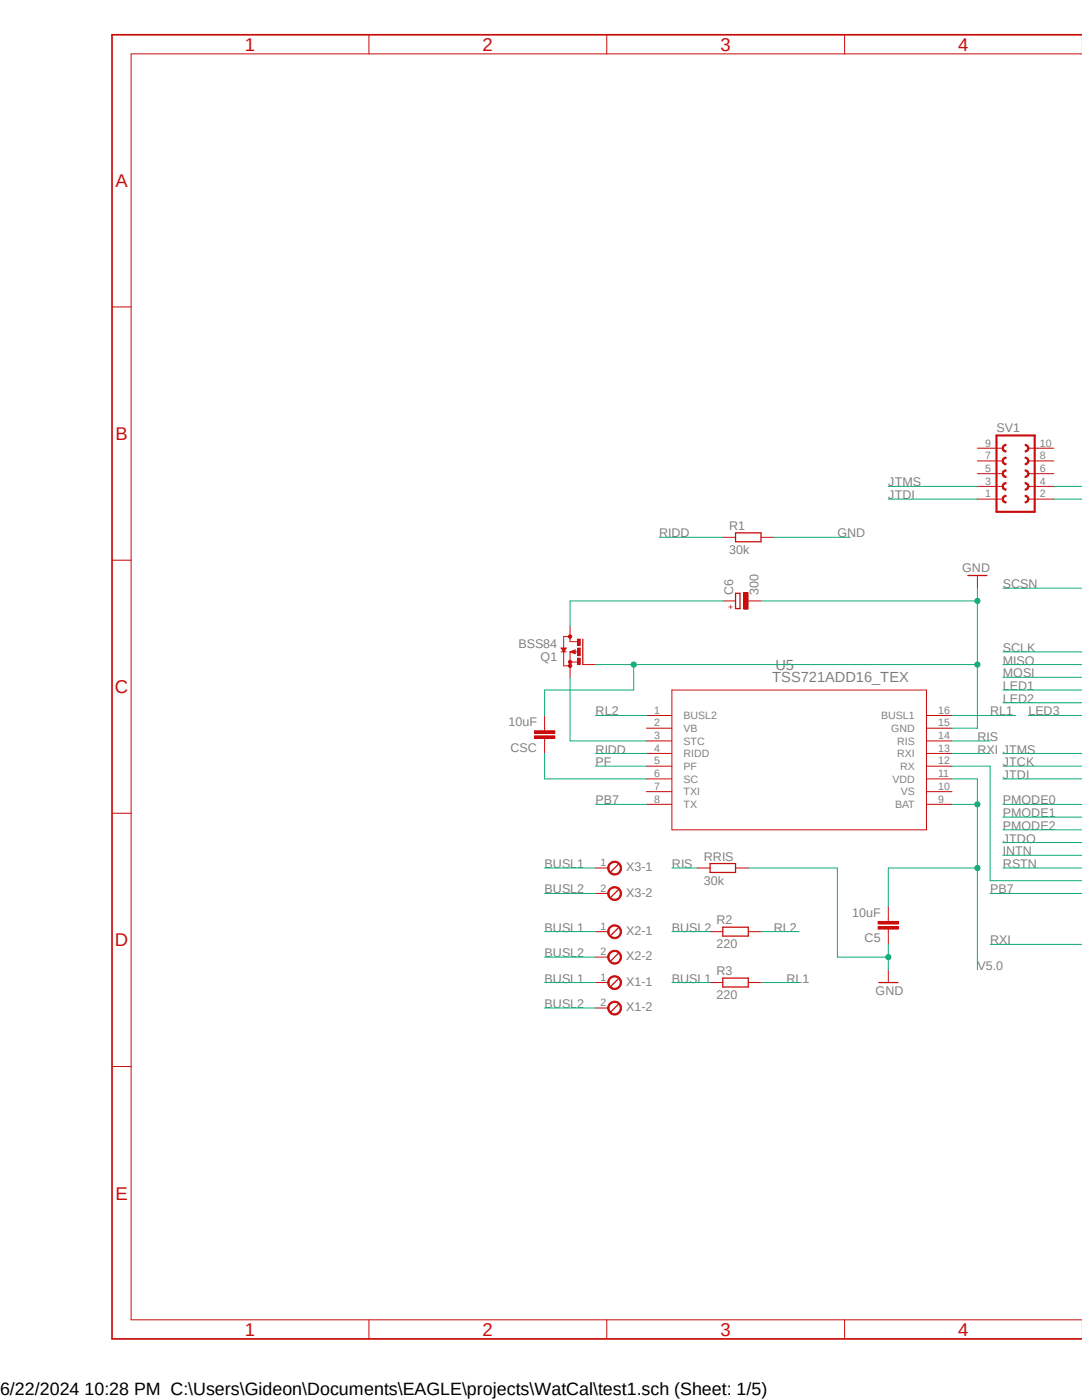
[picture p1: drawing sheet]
<svg xmlns="http://www.w3.org/2000/svg" width="216mm" height="279mm" viewBox="0 0 216 279" stroke-linecap="round" stroke-linejoin="round" font-family="sans-serif">
<path d="M21.8 6.6l194.1 130.6M215.9 137.1l-194.1 130.7" fill="none" stroke="#fff" stroke-width=".2"/>
<g fill="none" stroke="#c90d0c" stroke-width=".2">
<path d="M195 114.9v2.5M134.1 137.7h50.8v27.9h-50.8zM129 142.8h5.1M129 145.3h5.1M129 147.9h5.1M129 150.4h5.1M129 152.9h5.1M129 155.4h5.1M129 158h5.1M184.9 142.8h5M184.9 145.3h5M184.9 147.9h5"/>
<path d="M184.9 150.4h5M184.9 152.9h5M184.9 155.4h5M184.9 158h5M129 160.5h5.1M184.9 160.5h5M177.2 183.4v.5M177.2 185.4v.5"/>
</g>
<path d="M193.1 114.9h3.8" fill="none" stroke="#c90d0c" stroke-width=".25"/>
<path d="M175.2 184.9h4.1v.5h-4.1z" fill-rule="evenodd" fill="#c90d0c"/>
<path d="M175.2 184.9h4.1v.5h-4.1z" fill="none" stroke="#c90d0c" stroke-width=".2"/>
<path d="M175.2 183.9h4.1v.5h-4.1z" fill-rule="evenodd" fill="#c90d0c"/>
<g fill="none" stroke="#c90d0c" stroke-width=".2">
<path d="M144.2 107.2h2.6M151.8 107.2h2.6M112 130.1h1M112 129.3h1l-.5 .8zM113.7 130.1l1.1-.4v.8zM113.7 127.6v.5h1.6M113.7 127h-1.2v5.9h1.2v-2.8M113.7 130.1h1.6M113.7 132.1h1.6M175.2 183.9h4.1v.5h-4.1zM177.2 180.8v2.6M177.2 185.9v2.6"/>
<path d="M177.2 193.5v2.6"/>
</g>
<path d="M146.8 106.3h5v1.8h-5zM112.2 129.5h.5l-.2 .3zM114.1 130.1l.5-.1v.2l-.3-.1M116.3 127.6v5M175.3 196.1h3.9" fill="none" stroke="#c90d0c" stroke-width=".25"/>
<circle cx="113.8" cy="132.9" r=".33" fill="#c90d0c"/>
<circle cx="113.8" cy="132.9" r=".33" fill="none" stroke="#c90d0c" stroke-width=".2"/>
<circle cx="113.8" cy="132.1" r=".33" fill="#c90d0c"/>
<circle cx="113.8" cy="132.1" r=".33" fill="none" stroke="#c90d0c" stroke-width=".2"/>
<circle cx="113.8" cy="127" r=".33" fill="#c90d0c"/>
<circle cx="113.8" cy="127" r=".33" fill="none" stroke="#c90d0c" stroke-width=".2"/>
<path d="M115.3 127.6h.5v1.2h-.5z" fill-rule="evenodd" fill="#c90d0c"/>
<path d="M115.3 127.6h.5v1.2h-.5z" fill="none" stroke="#c90d0c" stroke-width=".2"/>
<path d="M115.3 131.4h.5v1.2h-.5z" fill-rule="evenodd" fill="#c90d0c"/>
<path d="M115.3 131.4h.5v1.2h-.5z" fill="none" stroke="#c90d0c" stroke-width=".2"/>
<path d="M115.3 129.3h.5v1.6h-.5z" fill-rule="evenodd" fill="#c90d0c"/>
<path d="M113.7 125v2.6M113.7 132.6v2.6M115.3 129.3h.5v1.6h-.5zM116.3 132.6h2.5" fill="none" stroke="#c90d0c" stroke-width=".2"/>
<path d="M146.8 118.4h.9v3.1h-.9z" fill="none" stroke="#c90d0c" stroke-width=".25"/>
<path d="M148.4 118.3h.9v3.3h-.9z" fill-rule="evenodd" fill="#c90d0c"/>
<path d="M144.2 119.9h2.6M148.4 118.3h.9v3.3h-.9zM149.3 119.9h2.5" fill="none" stroke="#c90d0c" stroke-width=".2"/>
<path d="M123.4 195.3l-1.5 1.5" fill="none" stroke="#c90d0c" stroke-width=".25"/>
<path d="M121.6 195.2a1.39 1.39 0 0 1 2.2 .2 1.39 1.39 0 0 1-.8 2 1.39 1.39 0 0 1-1.8-1.3h.3a1.13 1.13 0 0 1 1.5-1.1 1.13 1.13 0 0 1 .4 1.8 1.13 1.13 0 0 1-1.8-.3l-.1-.4h-.3z" fill-rule="evenodd" fill="#c90d0c"/>
<path d="M118.8 196.1h2.6M121.6 195.2a1.39 1.39 0 0 1 2.2 .2 1.39 1.39 0 0 1-.8 2 1.39 1.39 0 0 1-1.8-1.3h.3a1.13 1.13 0 0 1 1.5-1.1 1.13 1.13 0 0 1 .4 1.8 1.13 1.13 0 0 1-1.8-.3l-.1-.4h-.3z" fill="none" stroke="#c90d0c" stroke-width=".2"/>
<path d="M123.4 200.4l-1.5 1.5" fill="none" stroke="#c90d0c" stroke-width=".25"/>
<path d="M121.6 200.3a1.39 1.39 0 0 1 2.2 .1 1.39 1.39 0 0 1-.8 2.1 1.39 1.39 0 0 1-1.8-1.3h.3a1.13 1.13 0 0 1 1.5-1.1 1.13 1.13 0 0 1 .4 1.8 1.13 1.13 0 0 1-1.8-.4l-.1-.3h-.3z" fill-rule="evenodd" fill="#c90d0c"/>
<path d="M118.8 201.2h2.6M121.6 200.3a1.39 1.39 0 0 1 2.2 .1 1.39 1.39 0 0 1-.8 2.1 1.39 1.39 0 0 1-1.8-1.3h.3a1.13 1.13 0 0 1 1.5-1.1 1.13 1.13 0 0 1 .4 1.8 1.13 1.13 0 0 1-1.8-.4l-.1-.3h-.3z" fill="none" stroke="#c90d0c" stroke-width=".2"/>
<path d="M123.4 185.2l-1.5 1.5" fill="none" stroke="#c90d0c" stroke-width=".25"/>
<path d="M121.6 185a1.39 1.39 0 0 1 2.2 .2 1.39 1.39 0 0 1-.8 2.1 1.39 1.39 0 0 1-1.8-1.4h.3a1.14 1.14 0 0 1 1.5-1 1.14 1.14 0 0 1 .6 1.7 1.14 1.14 0 0 1-1.8 .1l-.3-.8h-.3z" fill-rule="evenodd" fill="#c90d0c"/>
<path d="M118.8 185.9h2.6M121.6 185a1.39 1.39 0 0 1 2.2 .2 1.39 1.39 0 0 1-.8 2.1 1.39 1.39 0 0 1-1.8-1.4h.3a1.14 1.14 0 0 1 1.5-1 1.14 1.14 0 0 1 .6 1.7 1.14 1.14 0 0 1-1.8 .1l-.3-.8h-.3z" fill="none" stroke="#c90d0c" stroke-width=".2"/>
<path d="M123.4 190.2l-1.5 1.6" fill="none" stroke="#c90d0c" stroke-width=".25"/>
<path d="M121.6 190.1a1.39 1.39 0 0 1 2.2 .2 1.39 1.39 0 0 1-.8 2.1 1.39 1.39 0 0 1-1.8-1.4h.3a1.14 1.14 0 0 1 1.5-1 1.14 1.14 0 0 1 .6 1.7 1.14 1.14 0 0 1-1.8 .1l-.3-.8h-.3z" fill-rule="evenodd" fill="#c90d0c"/>
<path d="M118.8 191h2.6M121.6 190.1a1.39 1.39 0 0 1 2.2 .2 1.39 1.39 0 0 1-.8 2.1 1.39 1.39 0 0 1-1.8-1.4h.3a1.14 1.14 0 0 1 1.5-1 1.14 1.14 0 0 1 .6 1.7 1.14 1.14 0 0 1-1.8 .1l-.3-.8h-.3z" fill="none" stroke="#c90d0c" stroke-width=".2"/>
<path d="M123.4 172.5l-1.5 1.5" fill="none" stroke="#c90d0c" stroke-width=".25"/>
<path d="M121.6 172.3a1.4 1.4 0 0 1 2.2 .2 1.4 1.4 0 0 1-.8 2.1 1.4 1.4 0 0 1-1.8-1.4h.3a1.13 1.13 0 0 1 1.6-1 1.13 1.13 0 0 1 .3 1.8 1.13 1.13 0 0 1-1.8-.3l-.1-.5h-.3z" fill-rule="evenodd" fill="#c90d0c"/>
<path d="M118.8 173.2h2.6M121.6 172.3a1.4 1.4 0 0 1 2.2 .2 1.4 1.4 0 0 1-.8 2.1 1.4 1.4 0 0 1-1.8-1.4h.3a1.13 1.13 0 0 1 1.6-1 1.13 1.13 0 0 1 .3 1.8 1.13 1.13 0 0 1-1.8-.3l-.1-.5h-.3z" fill="none" stroke="#c90d0c" stroke-width=".2"/>
<path d="M123.4 177.5l-1.5 1.6" fill="none" stroke="#c90d0c" stroke-width=".25"/>
<path d="M121.6 177.4a1.4 1.4 0 0 1 2.2 .2 1.4 1.4 0 0 1-.8 2.1 1.4 1.4 0 0 1-1.8-1.4h.3a1.14 1.14 0 0 1 1.5-1 1.14 1.14 0 0 1 .6 1.7 1.14 1.14 0 0 1-1.8 .1l-.3-.8h-.3z" fill-rule="evenodd" fill="#c90d0c"/>
<path d="M108.7 145.3v.5M108.7 147.4v.5M118.8 178.3h2.6M121.6 177.4a1.4 1.4 0 0 1 2.2 .2 1.4 1.4 0 0 1-.8 2.1 1.4 1.4 0 0 1-1.8-1.4h.3a1.14 1.14 0 0 1 1.5-1 1.14 1.14 0 0 1 .6 1.7 1.14 1.14 0 0 1-1.8 .1l-.3-.8h-.3z" fill="none" stroke="#c90d0c" stroke-width=".2"/>
<path d="M106.6 146.9h4.1v.5h-4.1z" fill-rule="evenodd" fill="#c90d0c"/>
<path d="M106.6 146.9h4.1v.5h-4.1z" fill="none" stroke="#c90d0c" stroke-width=".2"/>
<path d="M106.6 145.8h4.1v.5h-4.1z" fill-rule="evenodd" fill="#c90d0c"/>
<path d="M106.6 145.8h4.1v.5h-4.1zM108.7 142.8v2.5M108.7 147.9v2.5M139.1 173.2h2.6M146.8 173.2h2.5M141.7 185.9h2.5M141.7 196.1h2.5M149.3 185.9h2.5M149.3 196.1h2.5" fill="none" stroke="#c90d0c" stroke-width=".2"/>
<path d="M141.7 172.3h5.1v1.8h-5.1zM144.2 185h5.1v1.8h-5.1zM144.2 195.2h5.1v1.8h-5.1z" fill="none" stroke="#c90d0c" stroke-width=".25"/>
<path d="M198.8 102.2h7.7" fill="none" stroke="#c90d0c" stroke-width=".42"/>
<path d="M200.3 93.9l.4-.1v.2a.51 .51 0 0 0-.5 .5 .51 .51 0 0 0 .5 .5v.3a.76 .76 0 0 1-.7-.5 .76 .76 0 0 1 .3-.9z" fill-rule="evenodd" fill="#c90d0c"/>
<path d="M200.3 93.9l.4-.1v.2a.51 .51 0 0 0-.5 .5 .51 .51 0 0 0 .5 .5v.3a.76 .76 0 0 1-.7-.5 .76 .76 0 0 1 .3-.9z" fill="none" stroke="#c90d0c" stroke-width=".2"/>
<path d="M200.3 96.4l.4-.1v.3a.51 .51 0 0 0-.5 .5 .51 .51 0 0 0 .5 .5v.2a.76 .76 0 0 1-.7-.5 .76 .76 0 0 1 .3-.9z" fill-rule="evenodd" fill="#c90d0c"/>
<path d="M200.3 96.4l.4-.1v.3a.51 .51 0 0 0-.5 .5 .51 .51 0 0 0 .5 .5v.2a.76 .76 0 0 1-.7-.5 .76 .76 0 0 1 .3-.9z" fill="none" stroke="#c90d0c" stroke-width=".2"/>
<path d="M200.3 99l.4-.2v.3a.51 .51 0 0 0-.5 .5 .51 .51 0 0 0 .5 .5v.3a.76 .76 0 0 1-.7-.5 .76 .76 0 0 1 .3-.9z" fill-rule="evenodd" fill="#c90d0c"/>
<path d="M200.3 99l.4-.2v.3a.51 .51 0 0 0-.5 .5 .51 .51 0 0 0 .5 .5v.3a.76 .76 0 0 1-.7-.5 .76 .76 0 0 1 .3-.9z" fill="none" stroke="#c90d0c" stroke-width=".2"/>
<path d="M204.6 93.8a.76 .76 0 0 1 .7 .7 .76 .76 0 0 1-.7 .8v-.3a.51 .51 0 0 0 .4-.5 .51 .51 0 0 0-.4-.5z" fill-rule="evenodd" fill="#c90d0c"/>
<path d="M204.6 93.8a.76 .76 0 0 1 .7 .7 .76 .76 0 0 1-.7 .8v-.3a.51 .51 0 0 0 .4-.5 .51 .51 0 0 0-.4-.5z" fill="none" stroke="#c90d0c" stroke-width=".2"/>
<path d="M204.6 96.3a.76 .76 0 0 1 .7 .8 .76 .76 0 0 1-.7 .7v-.2a.51 .51 0 0 0 .4-.5 .51 .51 0 0 0-.4-.5z" fill-rule="evenodd" fill="#c90d0c"/>
<path d="M204.6 96.3a.76 .76 0 0 1 .7 .8 .76 .76 0 0 1-.7 .7v-.2a.51 .51 0 0 0 .4-.5 .51 .51 0 0 0-.4-.5z" fill="none" stroke="#c90d0c" stroke-width=".2"/>
<path d="M204.6 98.8a.76 .76 0 0 1 .7 .8 .76 .76 0 0 1-.7 .8v-.3a.51 .51 0 0 0 .4-.5 .51 .51 0 0 0-.4-.5z" fill-rule="evenodd" fill="#c90d0c"/>
<path d="M204.6 98.8a.76 .76 0 0 1 .7 .8 .76 .76 0 0 1-.7 .8v-.3a.51 .51 0 0 0 .4-.5 .51 .51 0 0 0-.4-.5z" fill="none" stroke="#c90d0c" stroke-width=".2"/>
<path d="M198.8 102.2v-15.3h7.7v15.3" fill="none" stroke="#c90d0c" stroke-width=".42"/>
<path d="M200.3 88.8l.4-.1v.2a.51 .51 0 0 0-.5 .6 .51 .51 0 0 0 .5 .5v.2a.76 .76 0 0 1-.7-.5 .76 .76 0 0 1 .3-.9z" fill-rule="evenodd" fill="#c90d0c"/>
<path d="M200.3 88.8l.4-.1v.2a.51 .51 0 0 0-.5 .6 .51 .51 0 0 0 .5 .5v.2a.76 .76 0 0 1-.7-.5 .76 .76 0 0 1 .3-.9z" fill="none" stroke="#c90d0c" stroke-width=".2"/>
<path d="M200.3 91.4l.4-.2v.3a.51 .51 0 0 0-.5 .5 .51 .51 0 0 0 .5 .5v.3a.76 .76 0 0 1-.7-.6 .76 .76 0 0 1 .3-.8z" fill-rule="evenodd" fill="#c90d0c"/>
<path d="M200.3 91.4l.4-.2v.3a.51 .51 0 0 0-.5 .5 .51 .51 0 0 0 .5 .5v.3a.76 .76 0 0 1-.7-.6 .76 .76 0 0 1 .3-.8z" fill="none" stroke="#c90d0c" stroke-width=".2"/>
<path d="M204.6 88.7a.76 .76 0 0 1 .7 .8 .76 .76 0 0 1-.7 .7v-.2a.51 .51 0 0 0 .4-.5 .51 .51 0 0 0-.4-.6z" fill-rule="evenodd" fill="#c90d0c"/>
<path d="M204.6 88.7a.76 .76 0 0 1 .7 .8 .76 .76 0 0 1-.7 .7v-.2a.51 .51 0 0 0 .4-.5 .51 .51 0 0 0-.4-.6z" fill="none" stroke="#c90d0c" stroke-width=".2"/>
<path d="M204.6 91.2a.76 .76 0 0 1 .7 .8 .76 .76 0 0 1-.7 .8v-.3a.51 .51 0 0 0 .4-.5 .51 .51 0 0 0-.4-.5z" fill-rule="evenodd" fill="#c90d0c"/>
<g fill="none" stroke="#c90d0c" stroke-width=".2">
<path d="M73.6 6.9v3.9M121.1 6.9v3.9M168.5 6.9v3.9M216 10.8h-189.8v252.6h189.7M22.4 61.3h3.8M195 99.6h5.1M195 97.1h5.1M195 94.5h5.1M195 92h5.1M195 89.5h5.1M204.6 91.2a.76 .76 0 0 1 .7 .8 .76 .76 0 0 1-.7 .8v-.3a.51 .51 0 0 0 .4-.5 .51 .51 0 0 0-.4-.5zM205.2 99.6h5.1"/>
<path d="M205.2 97.1h5.1M205.2 94.5h5.1M205.2 92h5.1M205.2 89.5h5.1M22.4 111.8h3.8M22.4 162.3h3.8M22.4 212.9h3.8M73.6 263.4v3.8M121.1 263.4v3.8M168.5 263.4v3.8"/>
</g>
<path d="M215.9 6.9h-193.5v260.3h193.5" fill="none" stroke="#c90d0c" stroke-width=".34"/>
<path d="M195 117.4v27.9h-5.1M118.8 132.6h7.6M189.9 152.9h7.7v22.9h18.3" fill="none" stroke="#0dab76" stroke-width=".2"/>
<circle cx="195" cy="132.6" r=".51" fill="#0dab76"/>
<g fill="none" stroke="#0dab76" stroke-width=".2">
<path d="M151.8 119.9h43.2M126.4 132.6h68.6"/>
<circle cx="195" cy="132.6" r=".51"/>
</g>
<circle cx="195" cy="119.9" r=".51" fill="#0dab76"/>
<g fill="none" stroke="#0dab76" stroke-width=".2">
<path d="M126.4 132.6v5.1h-17.7v5.1"/>
<circle cx="195" cy="119.9" r=".51"/>
</g>
<circle cx="126.4" cy="132.6" r=".51" fill="#0dab76"/>
<g fill="none" stroke="#0dab76" stroke-width=".2">
<path d="M149.3 173.2h17.8v17.8h10.1M177.2 188.5v5"/>
<circle cx="126.4" cy="132.6" r=".51"/>
</g>
<circle cx="177.2" cy="191" r=".51" fill="#0dab76"/>
<g fill="none" stroke="#0dab76" stroke-width=".2">
<path d="M154.4 107.2h15.2M189.9 155.4h5.1v38.1M195 173.2h-17.8v7.6"/>
<circle cx="177.2" cy="191" r=".51"/>
</g>
<circle cx="195" cy="173.2" r=".51" fill="#0dab76"/>
<g fill="none" stroke="#0dab76" stroke-width=".2">
<path d="M189.9 160.5h5.1"/>
<circle cx="195" cy="173.2" r=".51"/>
</g>
<circle cx="195" cy="160.5" r=".51" fill="#0dab76"/>
<g fill="none" stroke="#0dab76" stroke-width=".2">
<path d="M177.2 97.1h17.8M177.2 99.6h17.8M210.3 97.1h5.6M210.3 99.6h5.6M131.5 107.2h12.7M144.2 119.9h-30.5v5.1M200.1 117.4h15.8M113.7 135.2v12.7h15.3M200.1 132.6h15.8M200.1 135.2h15.8M200.1 130.1h15.8M200.1 137.7h15.8"/>
<path d="M108.7 150.4v5h20.3M118.8 152.9h10.2M118.8 150.4h10.2M118.8 142.8h10.2M189.9 150.4h7.7M189.9 147.9h7.7M189.9 142.8h12.7M200.1 152.9h15.8M200.1 150.4h15.8M200.1 155.4h15.8M200.1 140.3h15.8M205.2 142.8h10.7"/>
<path d="M108.7 178.3h10.1M108.7 173.2h10.1M118.8 160.5h10.2M134.1 173.2h5M197.6 178.3h18.3M200.1 173.2h15.8M200.1 160.5h15.8M200.1 170.7h15.8M200.1 168.1h15.8M200.1 165.6h15.8M200.1 163.1h15.8M108.7 191h10.1"/>
<path d="M108.7 185.9h10.1M108.7 196.1h10.1M134.1 185.9h7.6M134.1 196.1h7.6M151.8 185.9h7.7M151.8 196.1h7.7M197.6 188.5h18.3M108.7 201.2h10.1"/>
<circle cx="195" cy="160.5" r=".51"/>
</g>
<g font-size="3.7" fill="#c90d0c">
<text x="48.9" y="10.2">1</text>
<text x="96.3" y="10.2">2</text>
<text x="143.8" y="10.2">3</text>
<text x="191.2" y="10.2">4</text>
<text x="23" y="37.3">A</text>
<text x="23" y="87.8">B</text>
<text x="22.9" y="138.4">C</text>
<text x="22.9" y="188.9">D</text>
<text x="23" y="239.4">E</text>
<text x="48.9" y="266.6">1</text>
<text x="96.3" y="266.6">2</text>
<text x="143.8" y="266.6">3</text>
<text x="191.2" y="266.6">4</text>
</g>
<text font-size="3.6" x="0" y="278.4">6/22/2024 10:28 PM C:\Users\Gideon\Documents\EAGLE\projects\WatCal\test1.sch (Sheet: 1/5)</text>
<g font-size="2.9" fill="#808080">
<text x="154.1" y="136.2">TSS721ADD16_TEX</text>
<text x="154.7" y="133.6">U5</text>
</g>
<g font-size="2.5" fill="#808080">
<text x="198.8" y="86.1">SV1</text>
<text x="177.3" y="97.1">JTMS</text>
<text x="177.3" y="99.6">JTDI</text>
<text x="131.5" y="107.2">RIDD</text>
<text x="145.5" y="105.7">R1</text>
<text x="167.1" y="107.2">GND</text>
<text x="145.5" y="110.5">30k</text>
<text x="146.3" y="118.8" transform="rotate(-90 146.3 118.8)">C6</text>
<text x="151.3" y="118.8" transform="rotate(-90 151.3 118.8)">300</text>
<text x="192" y="114.1">GND</text>
<text x="200.1" y="117.4">SCSN</text>
<text x="103.5" y="129.3">BSS84</text>
<text x="107.9" y="131.9">Q1</text>
<text x="200.1" y="130.1">SCLK</text>
<text x="200.1" y="132.6">MISO</text>
<text x="200.1" y="135.2">MOSI</text>
<text x="200.1" y="137.7">LED1</text>
<text x="118.8" y="142.8">RL2</text>
<text x="197.6" y="142.8">RL1</text>
<text x="200.1" y="140.3">LED2</text>
<text x="205.2" y="142.8">LED3</text>
<text x="101.4" y="145">10uF</text>
<text x="195" y="147.9">RIS</text>
<text x="101.9" y="150">CSC</text>
<text x="118.8" y="152.9">PF</text>
<text x="118.8" y="150.4">RIDD</text>
<text x="195" y="150.4">RXI JTMS</text>
<text x="200.1" y="152.9">JTCK</text>
<text x="200.1" y="155.5">JTDI</text>
<text x="118.8" y="160.5">PB7</text>
<text x="200.1" y="160.5">PMODE0</text>
<text x="200.1" y="165.6">PMODE2</text>
<text x="200.1" y="163.1">PMODE1</text>
<text x="108.7" y="173.2">BUSL1</text>
<text x="124.9" y="173.9">X3-1</text>
<text x="134.1" y="173.2">RIS</text>
<text x="140.4" y="171.7">RRIS</text>
<text x="200.1" y="173.2">RSTN</text>
<text x="200.1" y="170.7">INTN</text>
<text x="200.1" y="168.2">JTDO</text>
<text x="108.7" y="178.3">BUSL2</text>
<text x="124.9" y="178.9">X3-2</text>
<text x="140.4" y="176.5">30k</text>
<text x="197.6" y="178.3">PB7</text>
<text x="108.7" y="185.9">BUSL1</text>
<text x="134.1" y="185.9">BUSL2</text>
<text x="143" y="184.4">R2</text>
<text x="154.4" y="185.9">RL2</text>
<text x="170" y="183">10uF</text>
<text x="108.7" y="191">BUSL2</text>
<text x="124.9" y="186.6">X2-1</text>
<text x="124.9" y="191.6">X2-2</text>
<text x="143" y="189.2">220</text>
<text x="172.5" y="188.1">C5</text>
<text x="197.6" y="188.5">RXI</text>
<text x="108.7" y="196.1">BUSL1</text>
<text x="124.9" y="196.7">X1-1</text>
<text x="134.1" y="196.1">BUSL1</text>
<text x="143" y="194.6">R3</text>
<text x="156.9" y="196.1">RL1</text>
<text x="195" y="193.6">V5.0</text>
<text x="108.7" y="201.2">BUSL2</text>
<text x="124.9" y="201.8">X1-2</text>
<text x="143" y="199.4">220</text>
<text x="174.7" y="198.6">GND</text>
</g>
<g font-size="2.1" fill="#808080">
<text x="196.6" y="89.1">9</text>
<text x="207.5" y="89.1">10</text>
<text x="196.6" y="94.2">5</text>
<text x="196.6" y="91.7">7</text>
<text x="207.5" y="94.2">6</text>
<text x="207.5" y="91.7">8</text>
<text x="196.6" y="99.3">1</text>
<text x="196.6" y="96.7">3</text>
<text x="207.5" y="99.3">2</text>
<text x="207.5" y="96.7">4</text>
<text x="130.6" y="142.4">1</text>
<text x="136.4" y="143.6">BUSL2</text>
<text x="175.9" y="143.6">BUSL1</text>
<text x="187.2" y="142.4">16</text>
<text x="130.6" y="144.9">2</text>
<text x="130.6" y="147.5">3</text>
<text x="136.4" y="146.1">VB</text>
<text x="136.4" y="148.6">STC</text>
<text x="177.8" y="146.1">GND</text>
<text x="179" y="148.6">RIS</text>
<text x="187.2" y="147.5">14</text>
<text x="187.2" y="144.9">15</text>
<text x="130.6" y="150">4</text>
<text x="130.6" y="152.6">5</text>
<text x="130.6" y="155.1">6</text>
<text x="136.4" y="151.2">RIDD</text>
<text x="136.4" y="153.7">PF</text>
<text x="179" y="151.2">RXI</text>
<text x="179.6" y="153.7">RX</text>
<text x="187.2" y="155.1">11</text>
<text x="187.2" y="152.6">12</text>
<text x="187.2" y="150">13</text>
<text x="130.6" y="157.6">7</text>
<text x="130.6" y="160.2">8</text>
<text x="136.4" y="156.2">SC</text>
<text x="136.4" y="158.7">TXI</text>
<text x="136.4" y="161.3">TX</text>
<text x="178.1" y="156.2">VDD</text>
<text x="178.6" y="161.3">BAT</text>
<text x="179.7" y="158.7">VS</text>
<text x="187.2" y="160.2">9</text>
<text x="187.2" y="157.6">10</text>
<text x="119.8" y="172.9">1</text>
<text x="119.8" y="178">2</text>
<text x="119.8" y="185.6">1</text>
<text x="119.8" y="190.7">2</text>
<text x="119.8" y="195.7">1</text>
<text x="119.8" y="200.8">2</text>
</g>
<text font-size="1.8" fill="#c90d0c" x="145.3" y="121.8">+</text>
</svg>
